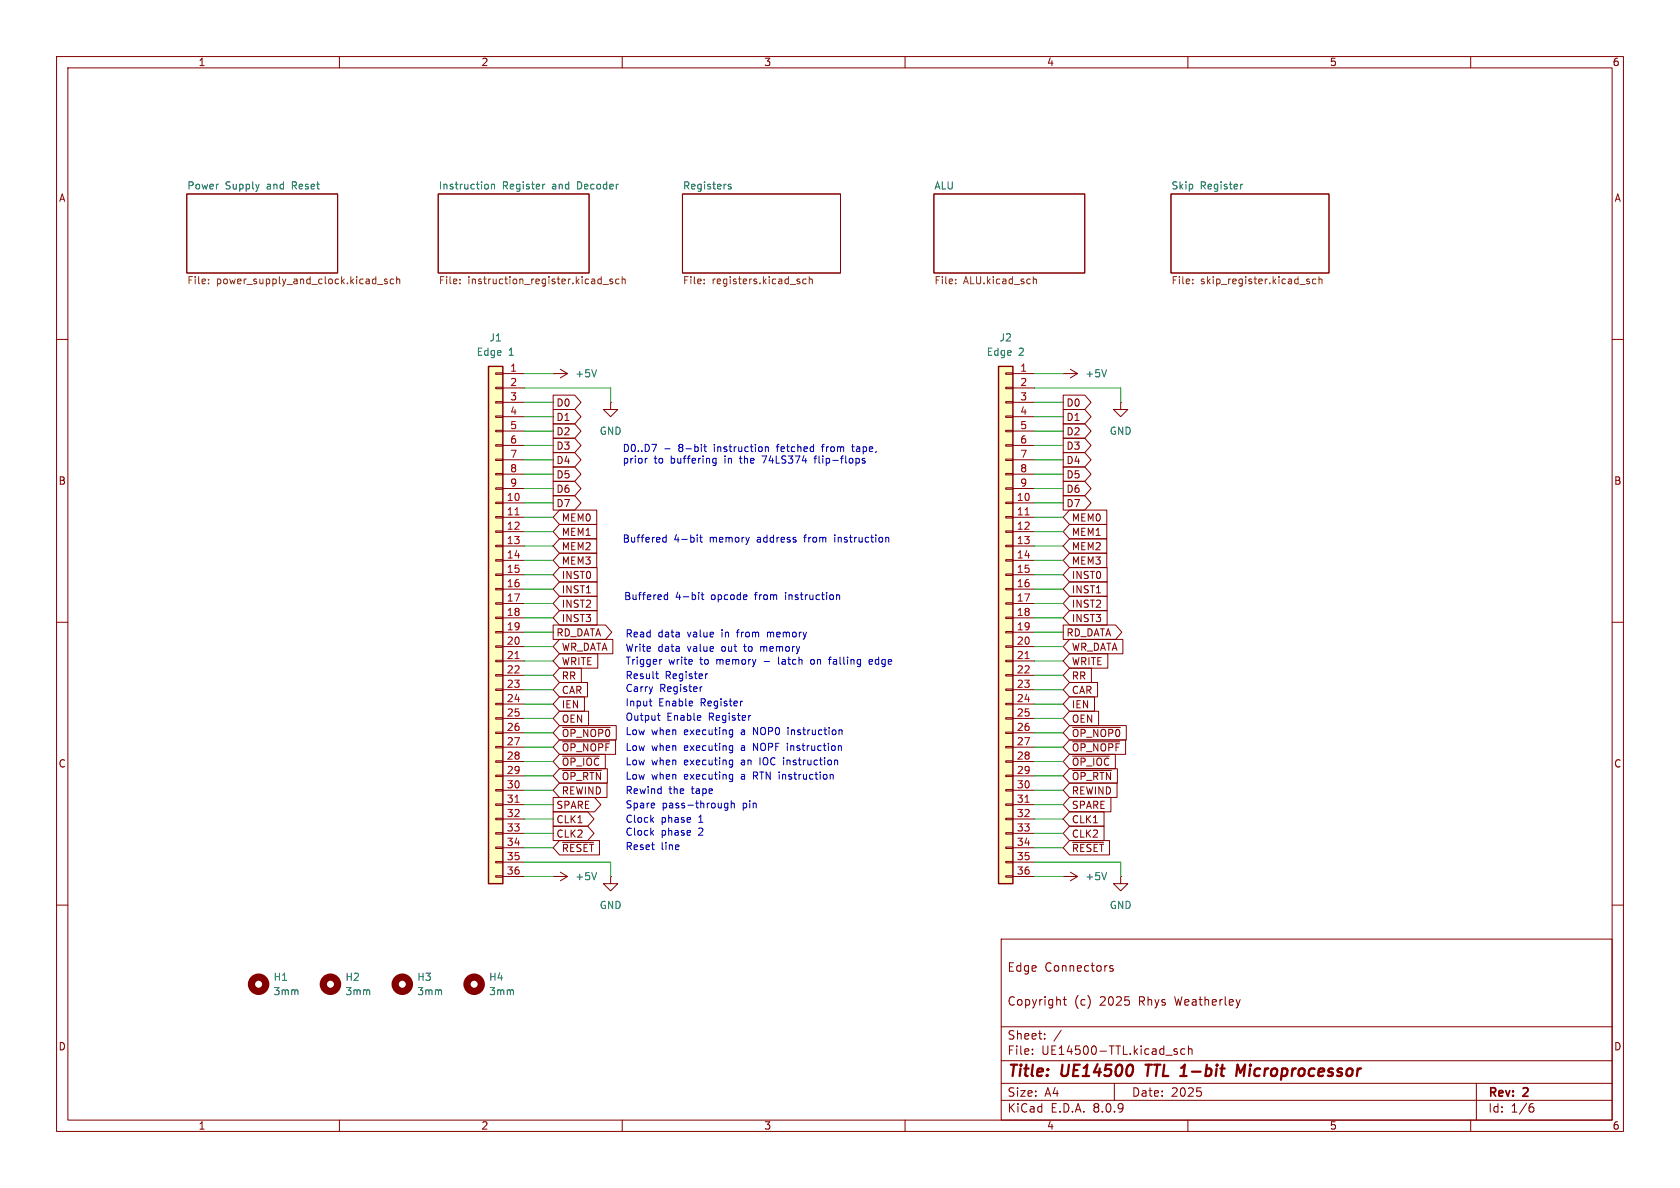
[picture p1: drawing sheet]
<svg xmlns="http://www.w3.org/2000/svg" width="297mm" height="210mm" viewBox="0 0 297 210" stroke-linecap="round" stroke-linejoin="round" font-family="sans-serif">
<g fill="none" stroke="#840000" stroke-width=".18">
<path d="M10 10h277v190h-277zM12 12h273v186h-273zM60 10v2M110 10v2M160 10v2M210 10v2M260 10v2M33 34.3h26.7v14h-26.7zM77.5 34.3h26.6v14h-26.6zM120.6 34.3h28v14h-28zM165.1 34.3h26.7v14h-26.7zM207 34.3h27.9v14h-27.9z"/>
<path d="M10 60h2M188 66h.1M188 66h2.5M189.2 65.3l1.3 .7M190.5 66l-1.3 .8M198.1 71.1v1.3h1.3l-1.3 1.3-1.3-1.3h1.3M198.1 71.1h.1M285 60h2M10 110h2M285 110h2M107.9 154.9v1.3h1.3l-1.3 1.3-1.2-1.3h1.2M107.9 154.9h.1"/>
<path d="M188 154.9h.1M188 154.9h2.5M189.2 154.2l1.3 .7M190.5 154.9l-1.3 .8M198.1 154.9v1.3h1.3l-1.3 1.3-1.3-1.3h1.3M198.1 154.9h.1M10 160h2M177 166h108v32h-108zM188 176.7h.5M188.2 176.2v1.3l.3 .2M196.7 170.8l-.3-.1-.2 .2v.2l.5 .2v.3h-.5M285 160h2"/>
<path d="M60 198v2M110 198v2M160 198v2M177 194.5h108M177 191.5h108M177 187.5h108M177 181.5h108M182.5 186.3v.1M182.5 185.5v.1M184.7 183.6v.1M184.7 182.8v.1M187.6 182.1l-1.3 2"/>
<path d="M197 191.5v3M207.6 185.8l.5 .2 .1 .2-.2 .2-.5-.1M207.6 185.5h.5M209.5 185.5l-.5-.1-.3 .3v.4l.2 .2h.6M210 198v2M210.1 185.5l.2-.1 .4 .1v.9M210.1 184.9v1.5M211.6 192.3h.7M212.2 192.9l.2 .3-.2 .5M260 198v2M261 191.5v6.5M270.6 195.7h.4l.2 .3-.1 .5-.5 .1"/>
<path d="M271 195.1l-.4 .1"/>
</g>
<path d="M202.5 188.2h1.1M203.1 188.2l-.3 2M218.5 190.2l.3-2 .5 1.4 .8-1.4-.2 2" fill="none" stroke="#840000" stroke-width=".4"/>
<g fill="none" stroke="#725600" stroke-width=".18">
<path d="M36.9 50v.2M36.9 49.4v.1M66.7 50.3h1M68.4 49.4l-.3-.1-.1 .2v.2l.4 .1v.3h-.4M69.6 49.4l-.4-.1-.2 .3 .1 .5h.5M70.1 49.4l.2-.1 .3 .1 .1 .8M70.1 48.9v1.3M81.3 50v.2M81.3 49.4v.1M106.6 50.3h1M108.3 49.4l-.3-.1-.2 .2 .1 .2 .4 .1v.3h-.5M109.4 49.4l-.3-.1-.3 .3 .2 .5h.4"/>
<path d="M110 49.4l.2-.1 .3 .1v.8M110 48.9v1.3M124.5 50v.2M124.5 49.4v.1M142.5 49.4l-.3-.1-.3 .3 .1 .5h.5M143.1 49.4l.1-.1 .3 .1 .1 .8M143.1 48.9v1.3M168.9 50v.2M168.9 49.4v.1M182.7 49.4l.2-.1 .3 .1v.8M182.7 48.9v1.3M210.9 50v.2"/>
<path d="M210.9 49.4v.1M231.1 49.7l.4 .1v.2l-.1 .2-.4-.1M231.1 49.4h.4M232.6 49.4l-.3-.1-.3 .3 .1 .5h.5M233.2 49.4l.2-.1 .3 .1v.8M233.2 48.9v1.3"/>
</g>
<path d="M86.1 32.6l.2 .2v.4l-.2 .2M86.9 32.7l.2-.1h.3v.8M86.9 32.6v.8M96.3 32.6l-.3 .2M129.2 32.6h-.3l-.2 .1 .1 .2 .4 .2v.3h-.5M219.7 32.6l-.4 .2M195.6 65.3l-.4 1.3M195.6 154.2l-.4 1.3" fill="none" stroke="#006464" stroke-width=".18"/>
<g fill="none" stroke="#840000" stroke-width="1.3">
<circle cx="45.7" cy="174" r="1.27"/>
<circle cx="58.4" cy="174" r="1.27"/>
<circle cx="71.1" cy="174" r="1.27"/>
<circle cx="83.8" cy="174" r="1.27"/>
</g>
<path d="M176.5 64.8h2.6v91.4h-2.6z" fill="#ffffc2"/>
<g fill="none" stroke="#840000" stroke-width=".18">
<path d="M177.8 78.6h1.3v.3h-1.3zM177.8 76.1h1.3v.2h-1.3zM177.8 73.5h1.3v.3h-1.3zM177.8 71h1.3v.2h-1.3zM177.8 68.5h1.3v.2h-1.3zM177.8 65.9h1.3v.3h-1.3zM179.1 66h3.8M179.1 68.6h3.8M179.1 71.1h3.8M179.1 73.7h3.8M179.1 76.2h3.8M179.1 78.7h3.8"/>
<path d="M177.8 98.9h1.3v.3h-1.3zM177.8 96.4h1.3v.2h-1.3zM177.8 93.9h1.3v.2h-1.3zM177.8 91.3h1.3v.3h-1.3zM177.8 88.8h1.3v.2h-1.3zM177.8 86.2h1.3v.3h-1.3zM177.8 83.7h1.3v.2h-1.3zM177.8 81.2h1.3v.2h-1.3zM179.1 88.9h3.8M179.1 91.4h3.8M179.1 94h3.8M179.1 96.5h3.8"/>
<path d="M179.1 99.1h3.8M179.1 81.3h3.8M179.1 83.8h3.8M179.1 86.4h3.8M177.8 119.3h1.3v.2h-1.3zM177.8 116.7h1.3v.3h-1.3zM177.8 114.2h1.3v.2h-1.3zM177.8 111.6h1.3v.3h-1.3zM177.8 109.1h1.3v.2h-1.3zM177.8 106.6h1.3v.2h-1.3zM177.8 104h1.3v.3h-1.3zM177.8 101.5h1.3v.2h-1.3z"/>
<path d="M179.1 101.6h3.8M179.1 104.1h3.8M179.1 106.7h3.8M179.1 109.2h3.8M179.1 111.8h3.8M179.1 114.3h3.8M179.1 116.8h3.8M179.1 119.4h3.8M177.8 139.6h1.3v.2h-1.3zM177.8 137h1.3v.3h-1.3zM177.8 134.5h1.3v.2h-1.3zM177.8 132h1.3v.2h-1.3z"/>
<path d="M177.8 129.4h1.3v.3h-1.3zM177.8 126.9h1.3v.2h-1.3zM177.8 124.3h1.3v.3h-1.3zM177.8 121.8h1.3v.2h-1.3zM179.1 121.9h3.8M179.1 124.5h3.8M179.1 127h3.8M179.1 129.5h3.8M179.1 132.1h3.8M179.1 134.6h3.8M179.1 137.2h3.8M179.1 139.7h3.8"/>
<path d="M97.8 154.9h.1M97.8 154.9h2.5M99.1 154.2l1.2 .7M100.3 154.9l-1.2 .8M177.8 154.8h1.3v.3h-1.3zM177.8 152.3h1.3v.2h-1.3zM177.8 149.7h1.3v.3h-1.3zM177.8 147.2h1.3v.2h-1.3zM177.8 144.7h1.3v.2h-1.3zM177.8 142.1h1.3v.3h-1.3zM179.1 142.2h3.8M179.1 144.8h3.8"/>
<path d="M179.1 147.3h3.8M179.1 149.9h3.8M179.1 152.4h3.8M179.1 154.9h3.8"/>
</g>
<path d="M176.5 64.8h2.6v91.4h-2.6z" fill="none" stroke="#840000" stroke-width=".25"/>
<path d="M181.2 91h.7M181.2 116.4h.7M181.2 141.8h.7" fill="none" stroke="#a90000" stroke-width=".18"/>
<path d="M105.5 154.2l-.5 1.3" fill="none" stroke="#006464" stroke-width=".18"/>
<path d="M86.4 64.8h2.5v91.4h-2.5z" fill="#ffffc2"/>
<g fill="none" stroke="#840000" stroke-width=".18">
<path d="M87.6 78.6h1.3v.3h-1.3zM87.6 76.1h1.3v.2h-1.3zM87.6 73.5h1.3v.3h-1.3zM87.6 71h1.3v.2h-1.3zM87.6 68.5h1.3v.2h-1.3zM87.6 65.9h1.3v.3h-1.3zM88.9 66h3.8M88.9 68.6h3.8M88.9 71.1h3.8M88.9 73.7h3.8M88.9 76.2h3.8M88.9 78.7h3.8"/>
<path d="M97.8 66h.1M97.8 77.5h3.8l1.1 1.2-1.1 1.3h-3.8zM97.8 74.9h3.8l1.1 1.3-1.1 1.3h-3.8zM97.8 69.8h3.8l1.1 1.3-1.1 1.3h-3.8zM97.8 72.4h3.8l1.1 1.3-1.1 1.2h-3.8zM97.8 66h2.5M99.1 65.3l1.2 .7M100.3 66l-1.2 .8M107.9 71.1v1.3h1.3l-1.3 1.3-1.2-1.3h1.2M107.9 71.1h.1M188 77.5h3.8l1.1 1.2-1.1 1.3h-3.8zM188 72.4h3.8l1.1 1.3-1.1 1.2h-3.8z"/>
<path d="M188 74.9h3.8l1.1 1.3-1.1 1.3h-3.8zM188 69.8h3.8l1.1 1.3-1.1 1.3h-3.8zM87.6 98.9h1.3v.3h-1.3zM87.6 96.4h1.3v.2h-1.3zM87.6 93.9h1.3v.2h-1.3zM87.6 91.3h1.3v.3h-1.3zM87.6 88.8h1.3v.2h-1.3zM87.6 86.2h1.3v.3h-1.3zM87.6 83.7h1.3v.2h-1.3zM87.6 81.2h1.3v.2h-1.3zM88.9 88.9h3.8M88.9 91.4h3.8"/>
<path d="M88.9 94h3.8M88.9 96.5h3.8M88.9 99.1h3.8M88.9 81.3h3.8M88.9 83.8h3.8M88.9 86.4h3.8M97.8 82.5h3.8l1.1 1.3-1.1 1.3h-3.8zM97.8 80h3.8l1.1 1.3-1.1 1.3h-3.8zM97.8 87.6h3.8l1.1 1.3-1.1 1.3h-3.8zM97.8 85.1h3.8l1.1 1.3-1.1 1.2h-3.8zM98.9 90.2h6.6v2.5h-6.6l-1.1-1.3zM98.9 92.7h6.6v2.6h-6.6l-1.1-1.3z"/>
<path d="M98.9 97.8h6.6v2.5h-6.6l-1.1-1.2zM98.9 95.2h6.6v2.6h-6.6l-1.1-1.3zM188 85.1h3.8l1.1 1.3-1.1 1.2h-3.8zM188 87.6h3.8l1.1 1.3-1.1 1.3h-3.8zM188 82.5h3.8l1.1 1.3-1.1 1.3h-3.8zM188 80h3.8l1.1 1.3-1.1 1.3h-3.8zM189.1 92.7h6.6v2.6h-6.6l-1.1-1.3zM189.1 95.2h6.6v2.6h-6.6l-1.1-1.3zM189.1 97.8h6.6v2.5h-6.6l-1.1-1.2zM189.1 90.2h6.6v2.5h-6.6l-1.1-1.3zM87.6 119.3h1.3v.2h-1.3zM87.6 116.7h1.3v.3h-1.3z"/>
<path d="M87.6 114.2h1.3v.2h-1.3zM87.6 111.6h1.3v.3h-1.3zM87.6 109.1h1.3v.2h-1.3zM87.6 106.6h1.3v.2h-1.3zM87.6 104h1.3v.3h-1.3zM87.6 101.5h1.3v.2h-1.3zM88.9 101.6h3.8M88.9 104.1h3.8M88.9 106.7h3.8M88.9 109.2h3.8M88.9 111.8h3.8M88.9 114.3h3.8"/>
<path d="M88.9 116.8h3.8M88.9 119.4h3.8M97.8 110.5h9.2l1.2 1.3-1.2 1.2h-9.2zM98.9 115.6h6.8v2.5h-6.8l-1.1-1.3zM98.9 118.1h3.9v2.6h-3.9l-1.1-1.3zM98.9 102.9h6.7v2.5h-6.7l-1.1-1.3zM98.9 100.3h6.7v2.6h-6.7l-1.1-1.3zM98.9 105.4h6.7v2.6h-6.7l-1.1-1.3zM98.9 113h9.4v2.6h-9.4l-1.1-1.3zM98.9 107.9h6.7v2.6h-6.7l-1.1-1.3zM188 110.5h9.2l1.1 1.3-1.1 1.2h-9.2zM189.1 102.9h6.6v2.5h-6.6l-1.1-1.3z"/>
<path d="M189.1 105.4h6.6v2.6h-6.6l-1.1-1.3zM189.1 100.3h6.6v2.6h-6.6l-1.1-1.3zM189.1 107.9h6.6v2.6h-6.6l-1.1-1.3zM189.1 115.6h6.7v2.5h-6.7l-1.1-1.3zM189.1 113h9.4v2.6h-9.4l-1.1-1.3zM189.1 118.1h3.8v2.6h-3.8l-1.1-1.3zM87.6 139.6h1.3v.2h-1.3zM87.6 137h1.3v.3h-1.3zM87.6 134.5h1.3v.2h-1.3zM87.6 132h1.3v.2h-1.3zM87.6 129.4h1.3v.3h-1.3zM87.6 126.9h1.3v.2h-1.3z"/>
<path d="M87.6 124.3h1.3v.3h-1.3zM87.6 121.8h1.3v.2h-1.3zM88.9 121.9h3.8M88.9 124.5h3.8M88.9 127h3.8M88.9 129.5h3.8M88.9 132.1h3.8M88.9 134.6h3.8M88.9 137.2h3.8M88.9 139.7h3.8M98.9 138.4h8.4v2.6h-8.4l-1.1-1.3zM98.9 135.9h8.5v2.5h-8.5l-1.1-1.2z"/>
<path d="M98.9 128.3h10v2.5h-10l-1.1-1.3zM98.9 133.3h8.1v2.6h-8.1l-1.1-1.3zM98.9 130.8h9.9v2.6h-9.9l-1.1-1.3zM98.9 125.7h5.1v2.6h-5.1l-1.1-1.3zM98.9 123.2h4.4v2.5h-4.4l-1.1-1.2zM98.9 120.6h5v2.6h-5l-1.1-1.3zM99.4 136.2h6.9M99.4 128.6h8.5M99.4 133.7h6.6M99.4 131.1h8.4M189.1 120.6h4.9v2.6h-4.9l-1.1-1.3zM189.1 125.7h5.1v2.6h-5.1l-1.1-1.3z"/>
<path d="M189.1 123.2h4.4v2.5h-4.4l-1.1-1.2zM189.1 138.4h8.4v2.6h-8.4l-1.1-1.3zM189.1 135.9h8.4v2.5h-8.4l-1.1-1.2zM189.1 133.3h8.1v2.6h-8.1l-1.1-1.3zM189.1 130.8h9.9v2.6h-9.9l-1.1-1.3zM189.1 128.3h10v2.5h-10l-1.1-1.3zM189.6 136.2h6.9M189.6 128.6h8.5M189.6 133.7h6.5M189.6 131.1h8.3M87.6 154.8h1.3v.3h-1.3zM87.6 152.3h1.3v.2h-1.3z"/>
<path d="M87.6 149.7h1.3v.3h-1.3zM87.6 147.2h1.3v.2h-1.3zM87.6 144.7h1.3v.2h-1.3zM87.6 142.1h1.3v.3h-1.3zM88.9 142.2h3.8M88.9 144.8h3.8M88.9 147.3h3.8M88.9 149.9h3.8M88.9 152.4h3.8M88.9 154.9h3.8M97.8 143.5h6.1l1.1 1.3-1.1 1.3h-6.1zM97.8 141h7.3l1.1 1.2-1.1 1.3h-7.3z"/>
<path d="M97.8 146h6.1l1.1 1.3-1.1 1.3h-6.1zM98.9 148.6h7.1v2.5h-7.1l-1.1-1.2zM99.4 148.9h5.5M189.1 148.6h7.1v2.5h-7.1l-1.1-1.2zM189.1 143.5h6.1v2.6h-6.1l-1.1-1.3zM189.1 141h7.3v2.5h-7.3l-1.1-1.3zM189.1 146h6.1v2.6h-6.1l-1.1-1.3zM189.6 148.9h5.5"/>
</g>
<path d="M86.4 64.8h2.5v91.4h-2.5z" fill="none" stroke="#840000" stroke-width=".25"/>
<path d="M91 91h.8M91 116.4h.8M91 141.8h.8" fill="none" stroke="#a90000" stroke-width=".18"/>
<path d="M105.5 65.3l-.5 1.3" fill="none" stroke="#006464" stroke-width=".18"/>
<g fill="none" stroke="#0000c2" stroke-width=".18">
<path d="M115.2 78.6h.9l-.6 1.2M117.5 79.3h1M124.4 79h.5M124.6 78.6v1l.3 .2M135.3 79.1l.2-.1h.3v.8M135.3 79v.8M145.2 79h.5M145.5 78.6l-.1 1.2M150.5 79h.5M150.7 78.6v1l.3 .2M114.4 81l-.3 .1M117.2 95.6l.2 .2h.4"/>
<path d="M117.8 94.6v1.2M117.8 95h-.4l-.2 .2M123.3 94.6v.1M123.3 95v.8M123.7 95h.5M123.9 94.6v1.1l.3 .1M126 81.7l.2 .2 .4-.1M126.6 81.1l-.4-.1-.2 .1M126.6 81v1.1l-.3 .2-.3-.1M134.7 80.6h.8M143.9 81h.5M144.4 80.6l-.3 .2v1.1"/>
<path d="M147.6 94.6v.1M147.6 95v.8M152.5 81.1v.3l.4 .1 .1 .2-.2 .2-.4-.1M156.6 95h.5v.8M115.9 119.1h.5M116.1 118.7v1.1l.3 .2M117 116.6l-.3 .1M117.4 105.8l.3 .2 .3-.1M118 104.7v1.3M118 105.2l-.3-.1-.3 .3M123.5 104.7v.1M123.5 105.1v.9"/>
<path d="M123.9 105.1h.5M124.1 104.7v1.1l.3 .2M125.1 119.1l-.4 .3M134.5 114.3v.8M134.7 114.3l-.2 .1M135.7 111.8v.8M135.9 111.8l-.2 .1M137.6 116.2v1l.2 .2M143.7 116.6h-.3l-.1 .2 .1 .5 .3 .1M146.5 116.6h.4M146.9 116.2l-.3 .1M147.9 105.3l.2-.2 .3 .1v.8"/>
<path d="M147.9 105.1v.9M153.6 117l.7-.1-.1-.3h-.4l-.2 .2 .1 .6h.5M114.8 123.9h.4M115 124.7l.2 .1M116.2 126.5h.5M116.4 126.1v1l.3 .2M124.1 121.4l-.3 .2M129 135.1h.5M129 134.4h.5M129 137.7h.5M129 137h.5M129 129.8h.5"/>
<path d="M129 129.1h.5M129 132.6h.5M129 131.9h.5M129.5 129v1.1l-.1 .1-.3 .1M129.5 131.8v1l-.1 .2-.3 .1M129.5 134.4v1l-.1 .2h-.3M129.5 136.9v1l-.1 .2-.3 .1M131.2 123.9h.1M132.6 126.5h.1M139.2 131.4v.1M139.2 131.8v.9M139.3 128.6v.1"/>
<path d="M139.3 129v.9M146.8 137h.4l.1 .7M147.6 134.4h.4l.1 .8M148.3 131.9h.4l.1 .8M148.4 129.1h.4l.1 .8M115.2 147.2l.3 .4M115.2 144.9l.3 .5M115.5 144.5l-.4 .5M115.5 146.8l-.4 .5M128.7 142v1l-.3 .2h-.3M128.7 142h-.4l-.2 .2 .1 .6h.5M129.3 142.1l.2-.1h.3v.8"/>
<path d="M129.3 141.6v1.2"/>
</g>
<g fill="none" stroke="#009600" stroke-width=".18">
<path d="M92.7 68.6h15.2v2.5M92.7 73.7h5.1M92.7 71.1h5.1M92.7 66h5.1M92.7 76.2h5.1M92.7 78.7h5.1M182.9 68.6h15.2v2.5M182.9 73.7h5.1M182.9 71.1h5.1M182.9 66h5.1M182.9 76.2h5.1M182.9 78.7h5.1"/>
<path d="M92.7 94h5.1M92.7 88.9h5.1M92.7 91.4h5.1M92.7 86.4h5.1M92.7 99.1h5.1M92.7 96.5h5.1M92.7 83.8h5.1M92.7 81.3h5.1M182.9 94h5.1M182.9 88.9h5.1M182.9 91.4h5.1M182.9 86.4h5.1"/>
<path d="M182.9 99.1h5.1M182.9 96.5h5.1M182.9 83.8h5.1M182.9 81.3h5.1M92.7 116.8h5.1M92.7 119.4h5.1M92.7 109.2h5.1M92.7 101.6h5.1M92.7 104.1h5.1M92.7 111.8h5.1M92.7 114.3h5.1M92.7 106.7h5.1"/>
<path d="M182.9 116.8h5.1M182.9 119.4h5.1M182.9 109.2h5.1M182.9 101.6h5.1M182.9 104.1h5.1M182.9 111.8h5.1M182.9 114.3h5.1M182.9 106.7h5.1M92.7 124.5h5.1M92.7 121.9h5.1M92.7 129.5h5.1M92.7 132.1h5.1"/>
<path d="M92.7 134.6h5.1M92.7 127h5.1M92.7 139.7h5.1M92.7 137.2h5.1M182.9 124.5h5.1M182.9 121.9h5.1M182.9 129.5h5.1M182.9 132.1h5.1M182.9 134.6h5.1M182.9 127h5.1M182.9 139.7h5.1M182.9 137.2h5.1"/>
<path d="M92.7 152.4h15.2v2.5M92.7 154.9h5.1M92.7 144.8h5.1M92.7 149.9h5.1M92.7 147.3h5.1M92.7 142.2h5.1M182.9 154.9h5.1M182.9 152.4h15.2v2.5M182.9 144.8h5.1M182.9 149.9h5.1M182.9 147.3h5.1M182.9 142.2h5.1"/>
</g>
<g font-size="2.8" fill="#840000">
<text x="178" y="190.9">Title:</text>
<text x="187.7" y="190.9">UE14500</text>
<text x="203.4" y="190.9">TTL 1-bit</text>
<text x="221" y="190.9">Microprocessor</text>
</g>
<g font-size="2.1" fill="#840000">
<text x="178" y="172">Edge</text>
<text x="184.7" y="172">Connectors</text>
<text x="178" y="178">Copyright</text>
<text x="189.9" y="178">(c)</text>
<text x="194.5" y="178">2025</text>
<text x="201.5" y="178">Rhys</text>
<text x="208" y="178">Weatherley</text>
<text x="178" y="184">Sheet:</text>
<text x="178" y="186.7">File:</text>
<text x="184.1" y="186.7">UE14500-TTL.kicad_sch</text>
<text x="178" y="196.9">KiCad</text>
<text x="178" y="194.1">Size:</text>
<text x="184.7" y="194.1">A4</text>
<text x="185.7" y="196.9">E.D.A.</text>
<text x="193.3" y="196.9">8.0.9</text>
<text x="200" y="194.1">Date:</text>
<text x="207" y="194.1">2025</text>
<text x="263" y="194.3">Rev:</text>
<text x="263" y="196.9">Id:</text>
<text x="267.1" y="196.9">1/6</text>
<text x="269.4" y="194.3">2</text>
</g>
<g font-size="1.8" fill="#840000">
<text x="35" y="11.9">1</text>
<text x="85" y="11.9">2</text>
<text x="135" y="11.9">3</text>
<text x="185" y="11.9">4</text>
<text x="235" y="11.9">5</text>
<text x="285" y="11.9">6</text>
<text x="10.3" y="35.9">A</text>
<text x="285.3" y="35.9">A</text>
<text x="98.3" y="77.2">D2</text>
<text x="98.3" y="72.1">D0</text>
<text x="98.3" y="74.6">D1</text>
<text x="188.4" y="74.6">D1</text>
<text x="188.4" y="77.2">D2</text>
<text x="188.4" y="72.1">D0</text>
<text x="98.3" y="82.2">D4</text>
<text x="98.3" y="79.7">D3</text>
<text x="188.4" y="79.7">D3</text>
<text x="188.4" y="82.2">D4</text>
<text x="10.3" y="85.9">B</text>
<text x="98.3" y="84.8">D5</text>
<text x="98.3" y="89.9">D7</text>
<text x="98.3" y="87.3">D6</text>
<text x="188.4" y="87.3">D6</text>
<text x="188.4" y="89.9">D7</text>
<text x="188.4" y="84.8">D5</text>
<text x="285.3" y="85.9">B</text>
<text x="99.2" y="92.4">MEM0</text>
<text x="99.2" y="94.9">MEM1</text>
<text x="189.4" y="94.9">MEM1</text>
<text x="189.4" y="92.4">MEM0</text>
<text x="99.2" y="100">MEM3</text>
<text x="99.2" y="97.5">MEM2</text>
<text x="189.4" y="97.5">MEM2</text>
<text x="189.4" y="100">MEM3</text>
<text x="99.2" y="105.1">INST1</text>
<text x="99.2" y="102.6">INST0</text>
<text x="99.2" y="107.6">INST2</text>
<text x="189.4" y="105.1">INST1</text>
<text x="189.4" y="107.6">INST2</text>
<text x="189.4" y="102.6">INST0</text>
<text x="98.3" y="112.7">RD_DATA</text>
<text x="99.2" y="110.2">INST3</text>
<text x="188.4" y="112.7">RD_DATA</text>
<text x="189.4" y="110.2">INST3</text>
<text x="99.2" y="117.8">WRITE</text>
<text x="99.2" y="115.3">WR_DATA</text>
<text x="189.4" y="117.8">WRITE</text>
<text x="189.4" y="115.3">WR_DATA</text>
<text x="99.2" y="120.3">RR</text>
<text x="99.2" y="125.4">IEN</text>
<text x="99.2" y="122.9">CAR</text>
<text x="189.4" y="122.9">CAR</text>
<text x="189.4" y="125.4">IEN</text>
<text x="189.4" y="120.3">RR</text>
<text x="99.2" y="128">OEN</text>
<text x="189.4" y="128">OEN</text>
<text x="189.4" y="130.5">~{OP_NOP0}</text>
<text x="10.3" y="135.9">C</text>
<text x="99.2" y="135.6">~{OP_IOC}</text>
<text x="189.4" y="135.6">~{OP_IOC}</text>
<text x="189.4" y="133">~{OP_NOPF}</text>
<text x="285.3" y="135.9">C</text>
<text x="98.3" y="143.2">SPARE</text>
<text x="99.2" y="140.7">REWIND</text>
<text x="99.2" y="138.1">~{OP_RTN}</text>
<text x="189.4" y="140.7">REWIND</text>
<text x="189.4" y="138.1">~{OP_RTN}</text>
<text x="189.4" y="143.2">SPARE</text>
<text x="98.3" y="145.7">CLK1</text>
<text x="98.3" y="148.3">CLK2</text>
<text x="189.4" y="145.7">CLK1</text>
<text x="189.4" y="148.3">CLK2</text>
<text x="99.2" y="150.8">~{RESET}</text>
<text x="189.4" y="150.8">~{RESET}</text>
<text x="10.3" y="185.9">D</text>
<text x="285.3" y="185.9">D</text>
<text x="35" y="199.9">1</text>
<text x="85" y="199.9">2</text>
<text x="135" y="199.9">3</text>
<text x="185" y="199.9">4</text>
<text x="235" y="199.9">5</text>
<text x="285" y="199.9">6</text>
</g>
<g font-size="1.8" fill="#006464">
<text x="33" y="33.6">Power</text>
<text x="39.8" y="33.6">Supply</text>
<text x="47.3" y="33.6">and</text>
<text x="51.9" y="33.6">Reset</text>
<text x="77.5" y="33.6">Instruction</text>
<text x="88.8" y="33.6">Register</text>
<text x="97.7" y="33.6">and</text>
<text x="102.3" y="33.6">Decoder</text>
<text x="120.6" y="33.6">Registers</text>
<text x="165.1" y="33.6">ALU</text>
<text x="207" y="33.6">Skip</text>
<text x="212.2" y="33.6">Register</text>
<text x="84.2" y="63.1">Edge</text>
<text x="86.4" y="60.6">J1</text>
<text x="89.9" y="63.1">1</text>
<text x="174.3" y="63.1">Edge</text>
<text x="176.6" y="60.6">J2</text>
<text x="180" y="63.1">2</text>
<text x="101.6" y="66.9">+5V</text>
<text x="191.8" y="66.9">+5V</text>
<text x="105.9" y="77.1">GND</text>
<text x="196.1" y="77.1">GND</text>
<text x="101.6" y="155.8">+5V</text>
<text x="191.8" y="155.8">+5V</text>
<text x="105.9" y="160.9">GND</text>
<text x="196.1" y="160.9">GND</text>
<text x="48.3" y="173.6">H1</text>
<text x="61" y="173.6">H2</text>
<text x="73.7" y="173.6">H3</text>
<text x="86.4" y="173.6">H4</text>
<text x="48.3" y="176.1">3mm</text>
<text x="61" y="176.1">3mm</text>
<text x="73.7" y="176.1">3mm</text>
<text x="86.4" y="176.1">3mm</text>
</g>
<g font-size="1.8" fill="#725600">
<text x="33" y="50.6">File:</text>
<text x="38.2" y="50.6">power_supply_and_clock.kicad_sch</text>
<text x="77.5" y="50.6">File:</text>
<text x="82.7" y="50.6">instruction_register.kicad_sch</text>
<text x="120.6" y="50.6">File:</text>
<text x="125.9" y="50.6">registers.kicad_sch</text>
<text x="165.1" y="50.6">File:</text>
<text x="170.3" y="50.6">ALU.kicad_sch</text>
<text x="207" y="50.6">File:</text>
<text x="212.2" y="50.6">skip_register.kicad_sch</text>
</g>
<g font-size="1.8" fill="#a90000">
<text x="90.1" y="65.8">1</text>
<text x="180.3" y="65.8">1</text>
<text x="90.1" y="68.3">2</text>
<text x="90.1" y="70.9">3</text>
<text x="180.3" y="68.3">2</text>
<text x="180.3" y="70.9">3</text>
<text x="90.1" y="73.4">4</text>
<text x="90.1" y="75.9">5</text>
<text x="180.3" y="73.4">4</text>
<text x="180.3" y="75.9">5</text>
<text x="90.1" y="78.5">6</text>
<text x="90.1" y="81">7</text>
<text x="90.1" y="83.6">8</text>
<text x="180.3" y="78.5">6</text>
<text x="180.3" y="81">7</text>
<text x="180.3" y="83.6">8</text>
<text x="89.5" y="88.6">10</text>
<text x="90.1" y="86.1">9</text>
<text x="179.7" y="88.6">10</text>
<text x="180.3" y="86.1">9</text>
<text x="89.5" y="91.2">11</text>
<text x="89.5" y="93.7">12</text>
<text x="179.7" y="91.2">11</text>
<text x="179.7" y="93.7">12</text>
<text x="89.5" y="96.3">13</text>
<text x="89.5" y="98.8">14</text>
<text x="89.5" y="101.3">15</text>
<text x="179.7" y="96.3">13</text>
<text x="179.7" y="98.8">14</text>
<text x="179.7" y="101.3">15</text>
<text x="89.5" y="103.9">16</text>
<text x="89.5" y="106.4">17</text>
<text x="179.7" y="103.9">16</text>
<text x="179.7" y="106.4">17</text>
<text x="89.5" y="109">18</text>
<text x="89.5" y="111.5">19</text>
<text x="179.7" y="109">18</text>
<text x="179.7" y="111.5">19</text>
<text x="89.5" y="114">20</text>
<text x="89.5" y="116.6">21</text>
<text x="89.5" y="119.1">22</text>
<text x="179.7" y="114">20</text>
<text x="179.7" y="116.6">21</text>
<text x="179.7" y="119.1">22</text>
<text x="89.5" y="121.7">23</text>
<text x="89.5" y="124.2">24</text>
<text x="179.7" y="121.7">23</text>
<text x="179.7" y="124.2">24</text>
<text x="89.5" y="126.7">25</text>
<text x="89.5" y="129.3">26</text>
<text x="89.5" y="131.8">27</text>
<text x="179.7" y="126.7">25</text>
<text x="179.7" y="129.3">26</text>
<text x="179.7" y="131.8">27</text>
<text x="89.5" y="134.4">28</text>
<text x="89.5" y="136.9">29</text>
<text x="179.7" y="134.4">28</text>
<text x="179.7" y="136.9">29</text>
<text x="89.5" y="139.4">30</text>
<text x="89.5" y="142">31</text>
<text x="179.7" y="139.4">30</text>
<text x="179.7" y="142">31</text>
<text x="89.5" y="144.5">32</text>
<text x="89.5" y="147.1">33</text>
<text x="89.5" y="149.6">34</text>
<text x="179.7" y="144.5">32</text>
<text x="179.7" y="147.1">33</text>
<text x="179.7" y="149.6">34</text>
<text x="89.5" y="152.1">35</text>
<text x="89.5" y="154.7">36</text>
<text x="179.7" y="152.1">35</text>
<text x="179.7" y="154.7">36</text>
</g>
<g font-size="1.8" fill="#0000c2">
<text x="110" y="80.1">D0..D7</text>
<text x="110" y="82.2">prior</text>
<text x="115.6" y="82.2">to</text>
<text x="118.7" y="82.2">buffering</text>
<text x="120.1" y="80.1">8-bit</text>
<text x="126.5" y="80.1">instruction</text>
<text x="128.4" y="82.2">in</text>
<text x="131.3" y="82.2">the</text>
<text x="135.4" y="82.2">74LS374</text>
<text x="137.8" y="80.1">fetched</text>
<text x="144.9" y="82.2">flip-flops</text>
<text x="146" y="80.1">from</text>
<text x="151.5" y="80.1">tape,</text>
<text x="110" y="96.1">Buffered</text>
<text x="119.1" y="96.1">4-bit</text>
<text x="125.6" y="96.1">memory</text>
<text x="134.1" y="96.1">address</text>
<text x="142.7" y="96.1">from</text>
<text x="148.2" y="96.1">instruction</text>
<text x="110.2" y="106.3">Buffered</text>
<text x="119.4" y="106.3">4-bit</text>
<text x="125.8" y="106.3">opcode</text>
<text x="133.8" y="106.3">from</text>
<text x="139.3" y="106.3">instruction</text>
<text x="110.5" y="112.9">Read</text>
<text x="116.3" y="112.9">data</text>
<text x="121.7" y="112.9">value</text>
<text x="127.9" y="112.9">in</text>
<text x="130.8" y="112.9">from</text>
<text x="136.3" y="112.9">memory</text>
<text x="110.5" y="115.4">Write</text>
<text x="110.5" y="117.7">Trigger</text>
<text x="116.3" y="115.4">data</text>
<text x="118.2" y="117.7">write</text>
<text x="121.7" y="115.4">value</text>
<text x="123.9" y="117.7">to</text>
<text x="126.9" y="117.7">memory</text>
<text x="127.9" y="115.4">out</text>
<text x="132" y="115.4">to</text>
<text x="135.1" y="115.4">memory</text>
<text x="135.5" y="117.7">-</text>
<text x="138.2" y="117.7">latch</text>
<text x="144.2" y="117.7">on</text>
<text x="147.7" y="117.7">falling</text>
<text x="154.9" y="117.7">edge</text>
<text x="110.5" y="120.2">Result</text>
<text x="110.5" y="122.5">Carry</text>
<text x="110.5" y="125.1">Input</text>
<text x="116.4" y="125.1">Enable</text>
<text x="116.6" y="122.5">Register</text>
<text x="117.6" y="120.2">Register</text>
<text x="124" y="125.1">Register</text>
<text x="99.2" y="130.5">~{OP_NOP0} Low</text>
<text x="110.5" y="127.6">Output</text>
<text x="115.2" y="130.2">when</text>
<text x="117.9" y="127.6">Enable</text>
<text x="121.1" y="130.2">executing</text>
<text x="125.4" y="127.6">Register</text>
<text x="131.3" y="130.2">a</text>
<text x="133.6" y="130.2">NOP0</text>
<text x="139.9" y="130.2">instruction</text>
<text x="99.2" y="133">~{OP_NOPF} Low</text>
<text x="110.5" y="135.5">Low</text>
<text x="115.2" y="135.5">when</text>
<text x="115.2" y="132.9">when</text>
<text x="121.1" y="135.5">executing</text>
<text x="121.1" y="132.9">executing</text>
<text x="131.3" y="135.5">an</text>
<text x="131.3" y="132.9">a</text>
<text x="133.6" y="132.9">NOPF</text>
<text x="134.8" y="135.5">IOC instruction</text>
<text x="139.8" y="132.9">instruction</text>
<text x="110.5" y="140.6">Rewind</text>
<text x="110.5" y="138">Low</text>
<text x="110.5" y="143.1">Spare</text>
<text x="115.2" y="138">when</text>
<text x="117" y="143.1">pass-through</text>
<text x="118.3" y="140.6">the</text>
<text x="121.1" y="138">executing</text>
<text x="122.4" y="140.6">tape</text>
<text x="131.3" y="138">a</text>
<text x="131.4" y="143.1">pin</text>
<text x="133.6" y="138">RTN instruction</text>
<text x="110.5" y="147.9">Clock</text>
<text x="110.5" y="145.6">Clock</text>
<text x="116.9" y="147.9">phase</text>
<text x="116.9" y="145.6">phase</text>
<text x="123.6" y="147.9">2</text>
<text x="123.6" y="145.6">1</text>
<text x="110.5" y="150.5">Reset</text>
<text x="116.9" y="150.5">line</text>
</g>
</svg>
